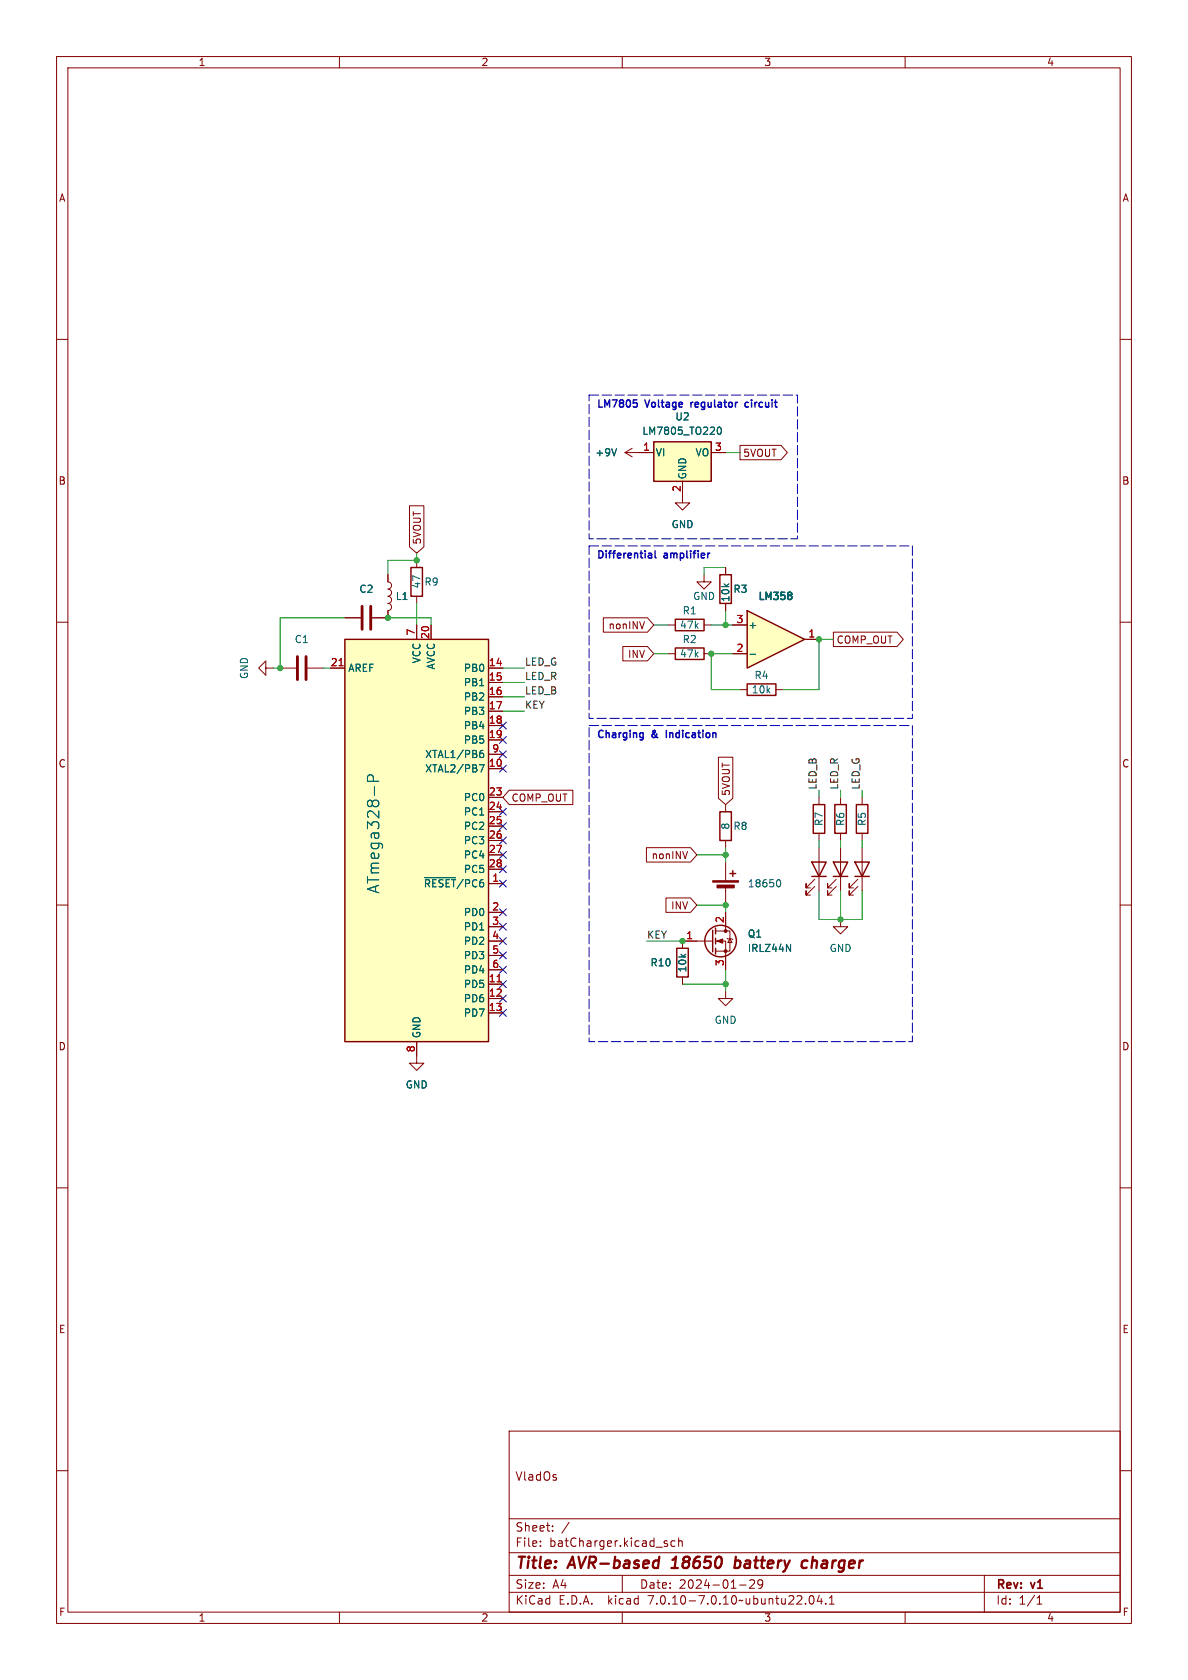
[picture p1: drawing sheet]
<svg xmlns="http://www.w3.org/2000/svg" width="210mm" height="297mm" viewBox="0 0 210 297" stroke-linecap="round" stroke-linejoin="round" font-family="sans-serif">
<g fill="none" stroke="#840000" stroke-width=".18">
<path d="M10 10h190v277h-190zM12 12h186v273h-186zM60 10v2M110 10v2M160 10v2M10 60h2M198 60h2M73.7 99.1v1.2M10 110h2M47 118.1v-1.3l-1.3 1.3 1.3 1.3v-1.3h1.3M49.5 118.1h2.8M54.4 118.1h2.7"/>
<path d="M61 109.2h2.8M68.6 101.6v1.3a.64 .64 0 0 1 .6 .6 .64 .64 0 0 1-.6 .6 .64 .64 0 0 1 .6 .7 .64 .64 0 0 1-.6 .6 .64 .64 0 0 1 .6 .6 .64 .64 0 0 1-.6 .7 .64 .64 0 0 1 .6 .6 .64 .64 0 0 1-.6 .7v1.2h-2.8M73.7 105.4v1.3M118.1 115.6h1.3M118.1 110.5h1.3M124.5 115.6h1.2M124.5 110.5h1.2M198 110h2M10 160h2M128.3 142.2v1.3M128.3 148.6v1.3M128.3 152.4v3.3"/>
<path d="M128.3 156.7v3.3M144 156.7l-1.5 1.5v-.7v.7h.8M144 155.4l-1.5 1.6v-.8v.8h.8M144.8 141v1.2M144.8 147.3v1.3M144.8 149.9v7.6M151.6 156.7l-1.5 1.5v-.7v.7h.8M151.6 155.4l-1.5 1.6v-.8v.8h.8M152.4 141v1.2M152.4 147.3v1.3M152.4 149.9v7.6M198 160h2"/>
<path d="M120.6 166.4h5.4M126.5 166.4h1.8v5.1M126.5 164.6h2.5v3.5h-2.5M128.3 161.3v3.3M128.5 165.9l.2 .1h.7l.1 .1M129 166l.4 .6h-.7zM148.6 162.6v1.2h1.3l-1.3 1.3-1.3-1.3h1.3M10 210h2M198 210h2M10 260h2M90 253h108v32h-108zM198 260h2"/>
<path d="M90 278.5h108M90 274.5h108M90 268.5h108M95.5 273.2v.2M95.5 272.5v.1M97.7 270.5v.2M97.7 269.8v.1M100.6 269.1l-1.3 1.9M110 278.5v3M118 273v.3M119.3 272.5l-.4-.1-.3 .3v.4l.2 .2h.5M120 272.5l.2-.1 .3 .1 .1 .9"/>
<path d="M120 271.9v1.5M133.3 279.4v.5l-.8 .9h.9M134 279.4v.5l.1 .2 .4 .1 .3-.3M134.8 279.4a.99 .99 0 0 1-.4 1.4h-.3M174 278.5v6.5M60 285v2M90 281.5h108M110 285v2M130.8 280.2h1.1M142.4 283.4v.2M143.2 282.2l.2-.1a.81 .81 0 0 1 .6 .6 .81 .81 0 0 1-.3 .8l-.2 .1a.81 .81 0 0 1-.3-1.4zM144.8 282l-.3 1.1h.9"/>
<path d="M145.2 282.6v1M146 283.4v.2M146.6 283.6h.9M146.6 282.5l.4-.4v1.5M160 285v2M183.3 283.6h.9M183.3 282.5l.5-.4v1.5"/>
</g>
<path d="M118.7 277.2h1.1M119.3 275.5l-.4 .3M130 276l.2-.1 .5 .1M130.1 275.2l-.3 2M130.7 277a.66 .66 0 0 1-.9 .1M142 276l.2-.1 .5 .1M142.6 277.1l-.6 .1M143.7 275.2l-.3 2" fill="none" stroke="#840000" stroke-width=".4"/>
<g fill="none" stroke="#840000" stroke-width=".25">
<path d="M72.6 100.3h2.1v5.1h-2.1zM119.4 114.6h5.1v2h-5.1zM119.4 109.5h5.1v2h-5.1zM127.3 143.5h2v5.1h-2zM129 154.4h1M129.5 153.9v1M143.5 152.4h2.5l-1.2 2.5zM143.5 154.9h2.5M143.8 142.2h2v5.1h-2zM151.1 152.4h2.6l-1.3 2.5zM151.1 154.9h2.6M151.4 142.2h2v5.1h-2z"/>
<path d="M126 164.5v3.8M126.5 164.1v1M126.5 165.9v1M126.5 167.6v1.1"/>
<circle cx="127.4" cy="166.4" r="2.79"/>
</g>
<g fill="#840000" stroke="#840000" stroke-width=".18">
<path d="M126 155.7h4.6v.3h-4.6z"/>
<path d="M126.7 156.5h3.1v.5h-3.1z"/>
<path d="M126.7 166.4l1.1-.4v.8z"/>
<circle cx="128.3" cy="168.1" r=".25"/>
<circle cx="128.3" cy="164.6" r=".25"/>
</g>
<path d="M137.5 155.6l.1-.1a.68 .68 0 0 1 .4 .7 .68 .68 0 0 1-.4 .6l-.1-.1M139 166.9l.8 1.3v-1.3" fill="none" stroke="#006464" stroke-width=".18"/>
<path d="M52.6 116.1v4M54.1 116.1v4M64 107.2v4.1M65.5 107.2v4.1" fill="none" stroke="#840000" stroke-width=".51"/>
<path d="M132.1 108l10.1 5-10.1 5.1z" fill="#ffffc2"/>
<path d="M115.6 78.1h10.1v7h-10.1zM61 113h25.4v71.2h-25.4zM127.3 101.6h2v5.1h-2zM132.1 108l10.1 5-10.1 5.1zM132.1 120.9h5.1v2h-5.1zM147.3 152.4h2.6l-1.3 2.5zM147.3 154.9h2.6M147.6 142.2h2v5.1h-2zM119.6 167.6h2.1v5.1h-2.1z" fill="none" stroke="#840000" stroke-width=".25"/>
<g fill="none" stroke="#840000" stroke-width=".18">
<path d="M111.8 79.2l-1.3 .8M130.8 78.7h7.3l1.1 1.3-1.1 1.3h-7.3zM72.4 89.4h2.5v7.3l-1.2 1.1-1.3-1.1zM110.5 80l1.3 .8M110.5 80h5.1M120.6 85.1v3.8h1.3l-1.3 1.3-1.2-1.3h1.2M125.7 80h2.6M58.4 118.1h2.6M61 109.2h2.8M68.6 108v1.2h-2.8M68.6 101.6v1.3M73.7 110.5v2.5"/>
<path d="M76.2 110.5v2.5M86.4 118.1h2.5M106.7 109.2h7.8l1.1 1.3-1.1 1.3h-7.8zM110.1 114.3h4.4l1.1 1.3-1.1 1.2h-4.4zM124.5 101.6v1.3h1.2l-1.2 1.2-1.3-1.2h1.3M128.3 100.3v1.3M128.3 106.7v1.3M129.5 115.6h2.6M129.5 110.5h2.6M142.2 113h2.6M147.3 111.8h11.3l1.1 1.2-1.1 1.3h-11.3zM86.4 135.9h2.5"/>
<path d="M86.4 120.7h2.5M86.4 123.2h2.5M86.4 125.7h2.5M86.4 128.3h2.5M86.4 130.8h2.5M86.4 133.4h2.5M90 139.7h11.3v2.5h-11.3l-1.1-1.2zM127 133.9h2.5v7.2l-1.2 1.1-1.3-1.1zM130.8 121.9h1.3M137.2 121.9h1.2M86.4 156.2h2.5M86.4 141h2.5"/>
<path d="M86.4 143.5h2.5M86.4 146.1h2.5M86.4 148.6h2.5M86.4 151.1h2.5M86.4 153.7h2.5M114.3 149.9h7.8l1.1 1.2-1.1 1.3h-7.8zM117.7 158.7h4.4l1.1 1.3-1.1 1.3h-4.4zM147.8 156.7l-1.5 1.5v-.7v.7h.8M147.8 155.4l-1.5 1.6v-.8v.8h.8M148.6 141v1.2M148.6 147.3v1.3M148.6 149.9v7.6"/>
<path d="M86.4 174h2.5M86.4 176.5h2.5M86.4 179.1h2.5M86.4 161.3h2.5M86.4 163.8h2.5M86.4 166.4h2.5M86.4 168.9h2.5M86.4 171.5h2.5M120.6 172.7v1.3M123.2 166.4h-2.6v1.2M128.3 175.3v1.2h1.2l-1.2 1.3-1.3-1.3h1.3M128.3 161.3v2.5"/>
<path d="M128.3 168.9v2.6M73.7 184.2v3.8h1.2l-1.2 1.2-1.3-1.2h1.3"/>
</g>
<path d="M109 79.3l-.4 1.3M126.9 75.6l.2-.1a.68 .68 0 0 1 .4 .6 .68 .68 0 0 1-.4 .7l-.2-.1-.1-.4zM132.6 115.7h1M66 138.1v-.7a.54 .54 0 0 0-.5-.4 .54 .54 0 0 0-.5 .4v.7h2M66.2 139.1v1.5M84.7 135.2h.9l-.6 1.3M84.8 133.3l.5-.2 .2 .3-.1 .5h-.4l-.2-.1M85.4 132.7h-.4l-.2 .3M75.1 155.2h5.4M139 166.9l.8 1.3v-1.3" fill="none" stroke="#006464" stroke-width=".18"/>
<path d="M139.9 104.8v.3M139.9 105.4v.5" fill="none" stroke="#006464" stroke-width=".25"/>
<g fill="#ffffc2" stroke="#ffffc2" stroke-width=".18">
<path d="M115.6 78.1h10.1v7h-10.1z"/>
<path d="M61 113h25.4v71.2h-25.4z"/>
</g>
<path d="M59.9 117.7h.8M87.9 173.6h.7" fill="none" stroke="#a90000" stroke-width=".18"/>
<path d="M112 70.7h.6M112.4 71.2l.3 .2v.3l-.3 .3M122.1 71.1v.9M122.2 71.2l-.1 .2M132.3 71.2l-.4-.1-.2 .3 .1 .5h.5M115.1 97.9l.1 .7M115.2 98.6h-.1M115.2 98.1l-.1 .1M115.8 97.4v1.1l.2 .1M125.4 97.8h.1M117.8 129.1v1.3" fill="none" stroke="#0000c2" stroke-width=".25"/>
<path d="M104.1 69.9h36.9v25.4h-36.9v-25.4M104.1 96.5h57.2v30.5h-57.2v-30.5M104.1 128.3h57.2v55.9h-57.2v-55.9" fill="none" stroke="#0000c2" stroke-width=".18" stroke-dasharray="1.7 .6"/>
<g fill="none" stroke="#009600" stroke-width=".18">
<path d="M73.7 97.8v1.3h-5.1v2.5M128.3 80h2.5M57.1 118.1h1.3M61 109.2h-11.5v8.9h-1.2M68.6 109.2h7.6v1.3M73.7 106.7v3.8M88.9 118.1h3.8M115.6 115.6h2.5M115.6 110.5h2.5M125.7 110.5h3.8M128.3 108v2.5M128.3 100.3h-3.8v1.3"/>
<path d="M129.5 115.6h-3.8v6.3h5.1M147.3 113h-2.5v8.9h-6.4M88.9 120.7h3.8M88.9 125.7h3.8M88.9 123.2h3.8M144.8 139.7v1.3M148.6 139.7v1.3M152.4 139.7v1.3M123.2 151.1h5.1M128.3 149.9v2.5M144.8 157.5v5.1h7.6v-5.1M144.8 148.6v1.3"/>
<path d="M148.6 148.6v1.3M148.6 157.5v5.1M152.4 148.6v1.3M114.3 166.4h6.3M120.6 174h7.7M123.2 160h5.1v1.3M128.3 171.5v3.8"/>
</g>
<g fill="none" stroke="#000084" stroke-width=".18">
<path d="M88.3 135.3l1.2 1.2M88.3 130.2l1.2 1.2M88.3 127.7l1.2 1.2M88.3 132.7l1.2 1.3M89.5 135.3l-1.2 1.2M89.5 130.2l-1.2 1.2M89.5 127.7l-1.2 1.2M89.5 132.7l-1.2 1.3M88.3 153.1l1.2 1.2M88.3 148l1.2 1.2M88.3 150.5l1.2 1.2M88.3 145.4l1.2 1.3"/>
<path d="M88.3 155.6l1.2 1.2M88.3 142.9l1.2 1.2M89.5 153.1l-1.2 1.2M89.5 148l-1.2 1.2M89.5 150.5l-1.2 1.2M89.5 145.4l-1.2 1.3M89.5 155.6l-1.2 1.2M89.5 142.9l-1.2 1.2M88.3 178.5l1.2 1.2M88.3 170.8l1.2 1.3M88.3 168.3l1.2 1.2M88.3 173.4l1.2 1.2"/>
<path d="M88.3 165.8l1.2 1.2M88.3 163.2l1.2 1.2M88.3 160.7l1.2 1.2M88.3 175.9l1.2 1.2M89.5 178.5l-1.2 1.2M89.5 170.8l-1.2 1.3M89.5 168.3l-1.2 1.2M89.5 173.4l-1.2 1.2M89.5 165.8l-1.2 1.2M89.5 163.2l-1.2 1.2M89.5 160.7l-1.2 1.2M89.5 175.9l-1.2 1.2"/>
</g>
<g fill="#009600" stroke="#009600" stroke-width=".18">
<circle cx="68.6" cy="109.2" r=".46"/>
<circle cx="49.5" cy="118.1" r=".46"/>
<circle cx="73.7" cy="99.1" r=".46"/>
<circle cx="144.8" cy="113" r=".46"/>
<circle cx="128.3" cy="110.5" r=".46"/>
<circle cx="125.7" cy="115.6" r=".46"/>
<circle cx="120.6" cy="166.4" r=".46"/>
<circle cx="128.3" cy="174" r=".46"/>
<circle cx="148.6" cy="162.6" r=".46"/>
<circle cx="128.3" cy="160" r=".46"/>
<circle cx="128.3" cy="151.1" r=".46"/>
</g>
<text font-size="2.8" fill="#006464" x="67.3" y="158.1" transform="rotate(-90 67.3 158.1)">ATmega328-P</text>
<g font-size="2.8" fill="#840000">
<text x="91" y="277.9">Title:</text>
<text x="100.7" y="277.9">AVR-based</text>
<text x="119.7" y="277.9">18650</text>
<text x="131.5" y="277.9">battery</text>
<text x="144.2" y="277.9">charger</text>
</g>
<g font-size="2.1" fill="#840000">
<text x="91" y="262">VladOs</text>
<text x="91" y="273.7">File:</text>
<text x="91" y="271">Sheet:</text>
<text x="97.1" y="273.7">batCharger.kicad_sch</text>
<text x="91" y="281.1">Size:</text>
<text x="97.7" y="281.1">A4</text>
<text x="113" y="281.1">Date:</text>
<text x="120" y="281.1">2024-01-29</text>
<text x="176" y="281.3">Rev:</text>
<text x="182.4" y="281.3">v1</text>
<text x="91" y="283.9">KiCad</text>
<text x="98.7" y="283.9">E.D.A.</text>
<text x="107.6" y="283.9">kicad</text>
<text x="114.9" y="283.9">7.0.10-7.0.10~ubuntu22.04.1</text>
<text x="176" y="283.9">Id:</text>
<text x="180.1" y="283.9">1/1</text>
</g>
<g font-size="1.8" fill="#840000">
<text x="35" y="11.9">1</text>
<text x="85" y="11.9">2</text>
<text x="135" y="11.9">3</text>
<text x="185" y="11.9">4</text>
<text x="10.3" y="35.9">A</text>
<text x="198.4" y="35.9">A</text>
<text x="131.3" y="81">5VOUT</text>
<text x="10.3" y="85.9">B</text>
<text x="198.3" y="85.9">B</text>
<text x="74.6" y="96.4" transform="rotate(-90 74.6 96.4)">5VOUT</text>
<text x="107.5" y="111.4">nonINV</text>
<text x="147.8" y="114">COMP_OUT</text>
<text x="110.9" y="116.5">INV</text>
<text x="10.3" y="135.9">C</text>
<text x="198.3" y="135.9">C</text>
<text x="90.3" y="141.9">COMP_OUT</text>
<text x="129.2" y="140.8" transform="rotate(-90 129.2 140.8)">5VOUT</text>
<text x="115.1" y="152.1">nonINV</text>
<text x="118.5" y="161">INV</text>
<text x="10.3" y="185.9">D</text>
<text x="198.3" y="185.9">D</text>
<text x="10.3" y="235.9">E</text>
<text x="198.3" y="235.9">E</text>
<text x="10.3" y="285.9">F</text>
<text x="35" y="286.9">1</text>
<text x="85" y="286.9">2</text>
<text x="135" y="286.9">3</text>
<text x="185" y="286.9">4</text>
<text x="198.4" y="285.9">F</text>
</g>
<g font-size="1.8" fill="#0000c2">
<text x="105.4" y="72.1">LM7805</text>
<text x="114.2" y="72.1">Voltage</text>
<text x="122.7" y="72.1">regulator</text>
<text x="132.8" y="72.1">circuit</text>
<text x="105.4" y="98.8">Differential</text>
<text x="117.5" y="98.8">amplifier</text>
<text x="105.4" y="130.6">Charging</text>
<text x="115.3" y="130.6">&amp;</text>
<text x="118.3" y="130.6">Indication</text>
</g>
<g font-size="1.8" fill="#006464">
<text x="113.4" y="77.1">LM7805_TO220</text>
<text x="119.3" y="74.5">U2</text>
<text x="105.1" y="80.9">+9V</text>
<text x="115.8" y="80.9">VI</text>
<text x="122.9" y="80.9">VO</text>
<text x="121.5" y="84.8" transform="rotate(-90 121.5 84.8)">GND</text>
<text x="118.6" y="93.6">GND</text>
<text x="63.4" y="105">C2</text>
<text x="69.9" y="106.3">L1</text>
<text x="74.5" y="104.1" transform="rotate(-90 74.5 104.1)">47</text>
<text x="74.9" y="103.7">R9</text>
<text x="122.4" y="106.3">GND</text>
<text x="129.1" y="106.5" transform="rotate(-90 129.1 106.5)">10k</text>
<text x="129.5" y="105">R3</text>
<text x="133.9" y="106.4">LM358</text>
<text x="52" y="113.9">C1</text>
<text x="120.1" y="111.4">47k</text>
<text x="120.6" y="113.9">R2</text>
<text x="120.6" y="108.8">R1</text>
<text x="132.2" y="111.4">+</text>
<text x="61.5" y="119">AREF</text>
<text x="74.5" y="117.4" transform="rotate(-90 74.5 117.4)">VCC</text>
<text x="77.1" y="118.5" transform="rotate(-90 77.1 118.5)">AVCC</text>
<text x="81.9" y="119">PB0</text>
<text x="120.1" y="116.4">47k</text>
<text x="44" y="120.1" transform="rotate(-90 44 120.1)">GND</text>
<text x="81.9" y="121.5">PB1</text>
<text x="81.9" y="124.1">PB2</text>
<text x="132.8" y="122.8">10k</text>
<text x="133.3" y="120.2">R4</text>
<text x="81.9" y="126.6">PB3</text>
<text x="81.9" y="129.1">PB4</text>
<text x="81.9" y="131.7">PB5</text>
<text x="75.1" y="136.8">XTAL2/PB7</text>
<text x="75.1" y="134.2">XTAL1/PB6</text>
<text x="81.9" y="141.8">PC0</text>
<text x="81.9" y="144.4">PC1</text>
<text x="81.9" y="146.9">PC2</text>
<text x="81.9" y="149.5">PC3</text>
<text x="129.1" y="146.8" transform="rotate(-90 129.1 146.8)">8</text>
<text x="129.5" y="146.9">R8</text>
<text x="145.6" y="146.1" transform="rotate(-90 145.6 146.1)">R7</text>
<text x="149.5" y="146.1" transform="rotate(-90 149.5 146.1)">R6</text>
<text x="153.3" y="146.1" transform="rotate(-90 153.3 146.1)">R5</text>
<text x="81.9" y="152">PC4</text>
<text x="81.9" y="154.5">PC5</text>
<text x="74.8" y="157.1">~{RESET}/PC6</text>
<text x="132.1" y="157.1">18650</text>
<text x="81.9" y="162.2">PD0</text>
<text x="81.9" y="164.7">PD1</text>
<text x="81.9" y="167.2">PD2</text>
<text x="132.1" y="166">Q1</text>
<text x="81.9" y="169.8">PD3</text>
<text x="81.9" y="172.3">PD4</text>
<text x="114.9" y="171">R10</text>
<text x="121.5" y="172" transform="rotate(-90 121.5 172)">10k</text>
<text x="132.1" y="168.5">IRLZ44N</text>
<text x="146.6" y="168.5">GND</text>
<text x="81.9" y="174.9">PD5</text>
<text x="81.9" y="177.4">PD6</text>
<text x="81.9" y="179.9">PD7</text>
<text x="74.5" y="183.6" transform="rotate(-90 74.5 183.6)">GND</text>
<text x="126.2" y="181.2">GND</text>
<text x="71.6" y="192.6">GND</text>
</g>
<g font-size="1.8" fill="#a90000">
<text x="113.6" y="79.8">1</text>
<text x="126.3" y="79.8">3</text>
<text x="120.4" y="87.1" transform="rotate(-90 120.4 87.1)">2</text>
<text x="73.4" y="112.5" transform="rotate(-90 73.4 112.5)">7</text>
<text x="75.9" y="113.1" transform="rotate(-90 75.9 113.1)">20</text>
<text x="130.1" y="110.2">3</text>
<text x="142.8" y="112.8">1</text>
<text x="58.4" y="117.9">21</text>
<text x="86.3" y="117.9">14</text>
<text x="130.1" y="115.3">2</text>
<text x="86.3" y="120.4">15</text>
<text x="86.3" y="122.9">16</text>
<text x="86.3" y="125.5">17</text>
<text x="86.3" y="128">18</text>
<text x="86.3" y="130.6">19</text>
<text x="86.3" y="135.6">10</text>
<text x="86.9" y="133.1">9</text>
<text x="86.3" y="140.7">23</text>
<text x="86.3" y="143.3">24</text>
<text x="86.3" y="145.8">25</text>
<text x="86.3" y="148.3">26</text>
<text x="86.3" y="150.9">27</text>
<text x="86.3" y="153.4">28</text>
<text x="86.9" y="156">1</text>
<text x="86.9" y="161">2</text>
<text x="86.9" y="163.6">3</text>
<text x="86.9" y="166.1">4</text>
<text x="121.2" y="166.1">1</text>
<text x="128" y="163.3" transform="rotate(-90 128 163.3)">2</text>
<text x="86.3" y="173.7">11</text>
<text x="86.9" y="168.7">5</text>
<text x="86.9" y="171.2">6</text>
<text x="128" y="170.9" transform="rotate(-90 128 170.9)">3</text>
<text x="86.3" y="176.3">12</text>
<text x="86.3" y="178.8">13</text>
<text x="73.4" y="186.1" transform="rotate(-90 73.4 186.1)">8</text>
</g>
<g font-size="1.8" fill="#0f0f0f">
<text x="92.7" y="117.8">LED_G</text>
<text x="92.7" y="122.8">LED_B</text>
<text x="92.7" y="120.3">LED_R</text>
<text x="92.7" y="125.4">KEY</text>
<text x="144.4" y="139.7" transform="rotate(-90 144.4 139.7)">LED_B</text>
<text x="148.2" y="139.7" transform="rotate(-90 148.2 139.7)">LED_R</text>
<text x="152.1" y="139.7" transform="rotate(-90 152.1 139.7)">LED_G</text>
<text x="114.3" y="166">KEY</text>
</g>
</svg>
